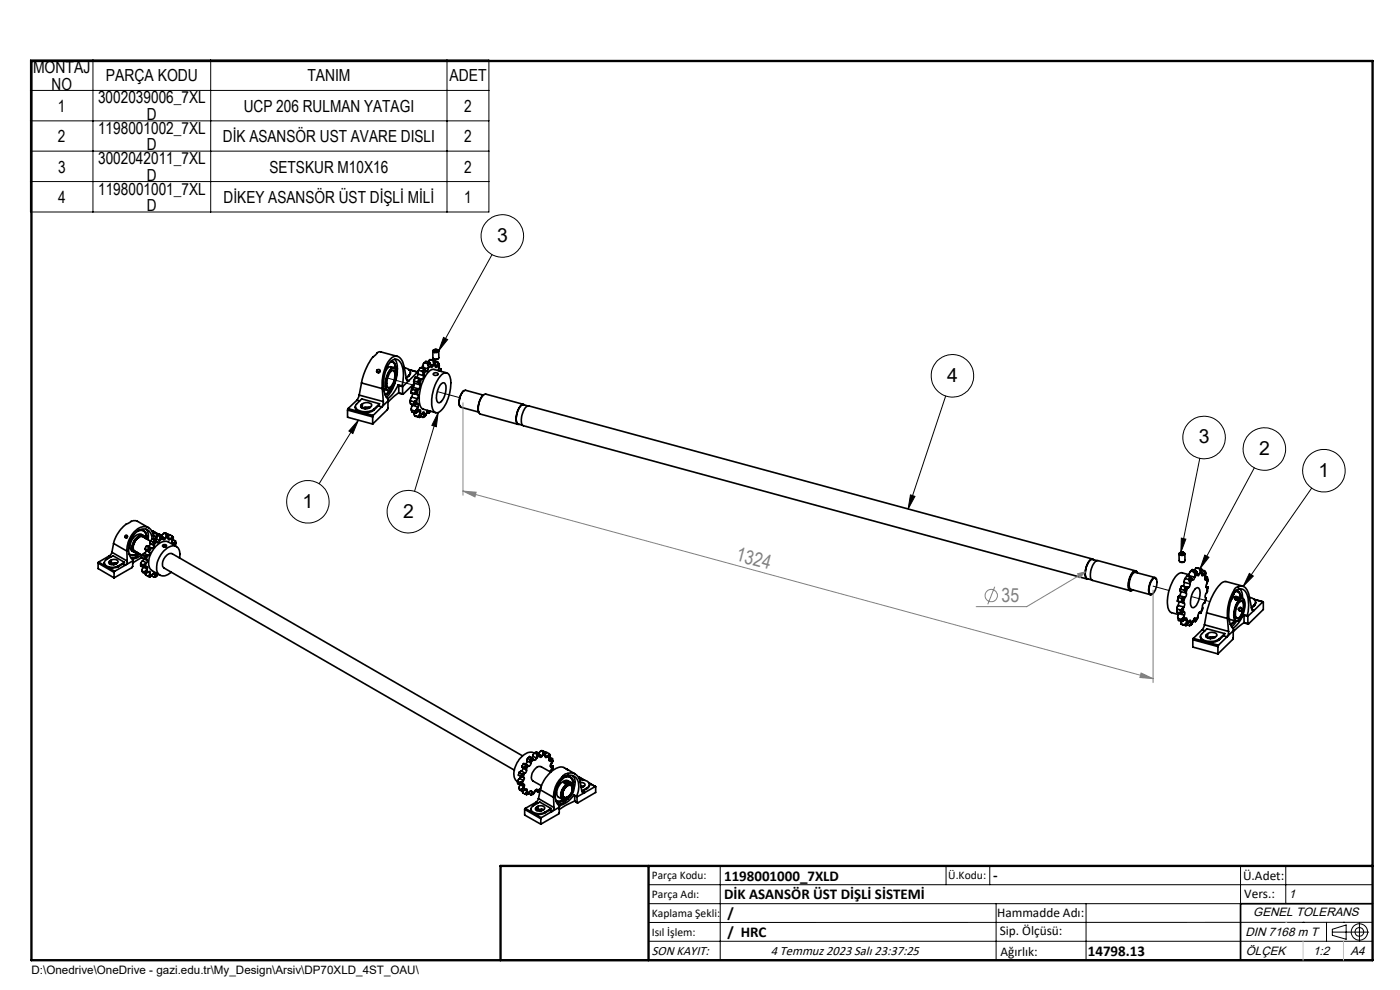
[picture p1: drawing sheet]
<svg xmlns="http://www.w3.org/2000/svg" width="297mm" height="210mm" viewBox="0 0 297 210" stroke-linecap="round" stroke-linejoin="round" font-family="sans-serif">
<g fill="none" stroke="#000" stroke-width=".35">
<path d="M79.9 78.9l.3 .2 .2-.1M80.1 78.4h.3l.2 .2M80.1 78.4l-.2 .5M80.6 78.6l-.2 .4M80.6 78.7l-.3 .3M82.7 78.6a.7 .7 0 0 1 .6-.5 .7 .7 0 0 1 .7 .3 4.4 4.4 0 0 1-1.4 4.4 .77 .77 0 0 1-.8-1v-.2a5.6 5.6 0 0 1 .9-3zM82.9 76.8a1.01 1.01 0 0 1 1 1.3v.2M82.9 76.7a1.13 1.13 0 0 1 1.1 1.4v.4M83 78.8l.5-.2a1.88 1.88 0 0 1 .2 2 1.83 1.83 0 0 1-1.2 1.7 1.88 1.88 0 0 1-.3-2.1l.4-1zM83.4 78.6a2.14 2.14 0 0 1 .1 2.4 1.5 1.5 0 0 1-1.1 1.2M83.4 76.8a1.9 1.9 0 0 1 .6 1.6l-.1-.1M83.6 78l-.7-.2a1.16 1.16 0 0 0-1.1 .9"/>
<path d="M83.7 76.2a5.8 5.8 0 0 1 .1 5l-.1 .4a5.8 5.8 0 0 1-1.7 2.6M83.9 78.3a.62 .62 0 0 0-.6-.4 .62 .62 0 0 0-.6 .6 4.6 4.6 0 0 0-.7 4.2l.3 .2 .4-.2M84.3 75.6l-3.5-1a1.34 1.34 0 0 0-1.3 .8 10.9 10.9 0 0 0-2.8 5.8M85.8 78a1.26 1.26 0 0 1 1.2 1.2l-.2 .3M86.7 78.4l1.9 .5M86.8 78.4l1.8 .5M86.8 79.5l-.6 .6M86.8 79.5v.2M86.8 79.7l-.6 .6M87.1 79l-.3 .7M88.6 78.9l-1.9 1.8M88.7 79.3l-.1 .5-.3 .3"/>
<path d="M88.7 79.3l1.2 .4M88.8 78.6l-.1 .7M88.8 78.6l.8 .2M89.6 78.8l.1 .2M89.6 77.9v.2M89.6 77.9l1.2 .3M89.6 77.7h.1M89.6 77.7v.2M89.7 79l.2 .5M89.9 79.7l-.1 .4-.3 .4M89.9 79.5v.2M89.9 78.2l-.3 .6"/>
<path d="M89.9 78.2l.2 .2M89.9 78.2l-.8-.2-.3 .6M90 76.9l-.4 .8M90 76.9l.8 .3M90.1 78.4l-.4 .6M90.1 78.4l.2 .3M90.3 78.7l-.4 .8M90.8 77.2v.3M90.8 78.2a.38 .38 0 0 1-.4 .6l-.1-.1M90.8 77.5l.1 .5M90.9 78h.1M90.9 78l-.1 .2"/>
<path d="M91.1 76.9l-.3 .3M91.1 76.9l.2 .2M91.1 76.9l-.8-.2-.3 .2M91.2 76.3l-.4 .5M91.2 76.3l1.1 .2M91.2 76.3l.8 .2M91.3 77.1l-.5 .4M91.3 77.1l.1 .5M91.4 77.4l.4 .2M91.4 77.6l-.5 .4M91.4 77.6l.1 .4 .3-.4M91.8 74.5v1.4l.4 .3"/>
<path d="M91.9 74.3a.68 .68 0 0 1 1.1 .3 .74 .74 0 0 1-1.2-.2zM91.9 77.3h.5M91.9 77.3l-.1 .3M92 76.5v.3M92 76.8l-.1 .5M92 76.8h.4M92 76.5h.3M92 79.2a.62 .62 0 0 1 1 .2 .56 .56 0 0 1-.6 .3 .56 .56 0 0 1-.5-.4zM92 76.1l.2 .1M92 74.3a.46 .46 0 0 1 .6-.2 .46 .46 0 0 1 .3 .4 .51 .51 0 0 1-.5 .2 .51 .51 0 0 1-.4-.4zM92.3 74.3v.3M92.3 76.5l.1 .3"/>
<path d="M92.3 76.7l.6 .2M92.4 76.8v.5M92.4 77.7h.3M92.4 77.3v.7l.3-.3M92.6 74.2l.2 .2-.2 .2-.5-.2 .2-.1M92.6 74.2l-.3 .1M92.6 74.2v.4M92.8 77.6l.3 .4M92.8 77.6l-.1 .1M92.9 76.9v.2M92.9 77.1l-.1 .5M92.9 77.1l.3 .4"/>
<path d="M92.9 76.9l.3 .6M93 76.1l-.4 .2-.4-.1M93.1 74.5v1.4a.68 .68 0 0 1-.9 .3M93.1 78.1l.4 .1M93.1 78l-.1 .6M93.2 77.5l-.1 .5M93.3 78.7h.1M93.5 78.2v.2M93.5 78.4l-.2 .3M93.5 78.2l.1 .6M93.5 78.4l.1 .4M93.6 79.5a1.04 1.04 0 0 1 1.2-.4 1.04 1.04 0 0 1 .7 1.1 8.7 8.7 0 0 1-2.2 7.1 .98 .98 0 0 1-1.1 .1 .98 .98 0 0 1-.5-1 8.9 8.9 0 0 1 1.9-6.9z"/>
<path d="M94.8 79.1l-2.7-.7a2.04 2.04 0 0 0-1.9 1.5 8.7 8.7 0 0 0-1 6.3l.4 .5 2.9 .9M73.7 87l5.4 1.4M73.7 87v1.5l5.4 1.4M73.8 86.7l-.1 .3M73.8 86.7l2.7 .7M75.4 86.2a1.16 1.16 0 0 0 1.1 1.2M75.7 84.9l-1.9 1.8M75.7 84.9l.6 .1M76.2 83.8l-.5 1.1M76.2 83.8l5.1 1.4M76.5 87.4l2.7 .7M76.6 85.9v.5"/>
<path d="M76.7 81.2l4.4 1.2M76.7 81.2l-.5 2.6M76.9 85.7a1.47 1.47 0 0 1 1.9 .2 1.32 1.32 0 0 1-2.3 .2l.1-.2M76.9 85.7l-.3 .2M76.9 85.7v.9M77.4 86.4v.3M78.3 86.4l-.8 .3M78.5 86.5a1.68 1.68 0 0 0-1.6 .1M79.1 88.4v1.5M79.2 88.1l-.1 .3M79.4 87a3.3 3.3 0 0 1-2.9 .4M79.4 86.7v.3"/>
<path d="M80.2 86.1l-.8 .9M80.2 86.1l.8 .2M80.5 85.6l-3.8-1-1.1 1.1a.88 .88 0 0 0-.1 1 .88 .88 0 0 0 .9 .5 3.4 3.4 0 0 0 3-.5M80.5 85.6l-.3 .5M80.5 85.6l-1.1 1.1M81 86.3l-1.8 1.8M81.1 82.4l.2 2.8M81.3 85.2l-.1 .8-.2 .3M81.4 82.6l.8 .2M82.3 85l-.1 1.9-3.1 3M82.3 85l-1.3 1.3M82.7 82.7l-.3 .5-.7 .5"/>
<path d="M82.7 82.8l-.4 .5-.6 .4M82.9 82.6l-.5 .6-.7 .6M84.5 81.6l-1.1 1.8-1.2 1.2M84.5 81.6l.8 .3M84.5 81.6l.1 .2M84.5 83.4l1 .2M84.6 83.3l-2.3 2M84.6 81.8v1.5M84.6 81.8l.8 .2M84.6 83.3l.8 .3M85.3 81.9l.1-.5a5.7 5.7 0 0 0-.7-4.9 1.29 1.29 0 0 0-2 .5 7.5 7.5 0 0 0-.6 7.3l.3 .4-.1 .3M85.3 81.9l.1 .1"/>
<path d="M85.4 83.6h.1M85.4 82v1.6M86.3 80.6l.4 .1M86.7 80.7a.33 .33 0 0 1-.4 .1 .33 .33 0 0 1-.1-.4l-.4-2.5a2.48 2.48 0 0 0-1.7-2.3 3.2 3.2 0 0 0-2.5 2.7 9.8 9.8 0 0 0-.5 4.1M86.7 80.7l-1.3 1.3M87 85l.1 .6 .7 .3M87 85l.8 .2M87.2 83.3l.2 .1M87.2 83.3h.1M87.2 83.3l.8 .2M87.3 87l.1 .4 .8 .2M87.3 87l.8 .2"/>
<path d="M87.3 84.2l-.3 .8M87.3 84.2l1.2 .4M87.3 82.6l-.1 .7M87.3 82.4h.1M87.3 82.4v.2M87.3 82.4l-.1 .9M87.3 82.6l.8 .2M87.4 83.4l.1 .3-.2 .5M87.4 83.4l1.2 .3M87.4 86l-.1 1M87.4 86l1.3 .3M87.5 85.8l-.1 .2"/>
<path d="M87.6 82.2l-.2 .2M87.6 82.2l1.2 .3M87.7 81l.1 .3M87.8 80.9h.1M87.8 80.8v.1M87.8 80.8l.8 .2M87.8 81.3v.5l-.2 .4M87.8 85.2v.7M87.8 81.3l1.3 .3M87.9 87.6v.6M87.9 81.3l-2.4 2.3M87.9 88.2l1.1 .3"/>
<path d="M87.9 88.2l.8 .2M88 83.5l.2 .1M88.1 80.1h.2M88.1 80.1h.1M88.1 80.1l-.3 .8M88.1 85.1l-.3 .1M88.1 85.1v.7M88.1 87.2l.1 .4M88.1 80.1l-.3 .7M88.1 85.8l-.3 .1M88.1 80.1l.8 .2M88.1 82.8l-.1 .7"/>
<path d="M88.2 83.6l.3 .1M88.3 87l-.2 .2M88.3 87l.1 .5M88.3 80.1l1.2 .4M88.4 82.7l-.3 .1M88.4 82.7l-.2 .9M88.4 85.7l.1-.1a.4 .4 0 0 1 .2 .7M88.4 84.7v1M88.4 84.7l-.3 .4M88.4 85.7l-.3 .1M88.4 87.5l-.2 .1M88.5 83.7h.1"/>
<path d="M88.5 84.6l-.1 .1M88.6 86.5l.2 .7M88.6 81l.2 .2M88.6 86.5l-.3 .5M88.6 83.7l.1 .4-.2 .5M88.7 86.3l-.1 .2M88.7 82.6l-.2 1.1M88.7 82.6l-.3 .1M88.7 88.4l.3 .1M88.7 87.3l.5 .1M88.8 87.2l.3-.3 .1 .5M88.8 81.2l.2 .3"/>
<path d="M88.8 87.2l-.4 .3M88.8 82.5l-.1 .1M88.9 80.3l-.3 .7M88.9 80.3l.2 .1M88.9 88.1l-.2 .3M88.9 88.1l.3 .2M89 81.5l.1 .1M89.1 81.6v.5l-.3 .4M89.1 80.4l-.3 .8M89.1 80.4h.3M89.1 87.6l.4 .3M89.1 87.6l-.2 .5"/>
<path d="M89.2 87.4l-.1 .2M89.2 88.4l.5 .1M89.2 88.3l-.2 .2M89.4 80.4l-.4 1.1M89.4 80.4l.1 .1M89.5 87.9l-.3 .4M89.7 87.6l.3 .1M89.9 88.3l-.2 .2M90 87.7v-.3h-.2l-.3 .5M90 87.9l-.1 .4M90 87.7v.2M90.3 88.2l-.4 .1"/>
<path d="M90.3 88.2l-.6 .3M90.5 87.6l-.5 .3M90.5 87.6l-.2 .6M90.5 87.6l.4 .1M90.7 87.1l-.2 .5M91 87.5l-.1 .2M91 87.2h.1M91.1 87.2h.1M91.1 87.2l-.1 .3M91.3 87.2l-.3 .3M91.3 87.2l-.4 .5M93.6 81.5a.59 .59 0 0 1 .7-.2 .59 .59 0 0 1 .3 .7v.8a2.99 2.99 0 0 1-1.5 2.6 1.58 1.58 0 0 1-.4-1.9l.3-1.2z"/>
<path d="M98.4 82.9a3.4 3.4 0 0 0-.9 3.2M102.5 83.8l-3.7-1a1.84 1.84 0 0 0-1.3 1.8 1.43 1.43 0 0 0 .3 1.8l3.7 1M102.6 83.7a3.9 3.9 0 0 0-1 3.8M111.1 85.8l-8.1-2.2a2.22 2.22 0 0 0-1.4 1.9l-.1 .4a1.85 1.85 0 0 0 .4 1.9l8 2.2M111.3 85.9a.69 .69 0 0 0-1.1 .5l-.6 1.3a2.5 2.5 0 0 0 .2 2.3h.3M112 86.1l-.9-.2a1.49 1.49 0 0 0-1.3 1.4l-.1 .3a2.25 2.25 0 0 0 .2 2.3l.9 .3M20.8 119.4l3.4 2M20.8 119.4v1.2l3.4 2M20.9 119.2l-.1 .2M20.9 119.2l1.7 1M22.1 119.4l.1 .4 .4 .4M23.2 117.9l-2.3 1.3"/>
<path d="M23.2 117.9l.3 .2M23.3 119v.7M23.6 118.8l.1-.1a.76 .76 0 0 1 .8-.1 .76 .76 0 0 1 .5 .7 1.21 1.21 0 0 1-1.9 0l.2-.3M23.6 118.8l-.3 .2M23.6 118.8v.7M23.6 119.5l-.2 .2M23.7 117.1l-.5 .8M23.7 117.1l3.3 1.9M24.1 115.3l2.8 1.6M24.1 115.3l-.4 1.8M24.4 119.6l-.3 .2M24.4 119.4v.2"/>
<path d="M24.7 119.5l-.3 .1M24.8 119.5l-.7-.1-.5 .1M26.1 119.6l-1.1 .6M26.1 119.6l.5 .3M26.4 119.3l-2.4-1.4-1.4 .8a.85 .85 0 0 0-.4 1 .85 .85 0 0 0 .9 .6 2.92 2.92 0 0 0 1.9-.2M26.4 119.3l-.3 .3M26.4 119.3l-1.4 .8M26.5 113.9l.1 .2h.2M26.6 119.9l-2.3 1.3M26.7 113.6h.3v.2M26.7 113.6l-.2 .3M26.9 116.9l.1 2.1"/>
<path d="M27 119l-.1 .5-.3 .4M27 113.8l-.2 .3M27.4 117.6a1.61 1.61 0 0 0 1.9-.3l-.8 .4-.6 .1M28.2 119v1.1l-.2 .3-3.8 2.2M28.2 119l-1.6 .9M28.3 116.1l.1 .6 .2 .2 1.6 .9M29.2 112.7a1.26 1.26 0 0 1 1.5 .1 1.26 1.26 0 0 1 .3 1.5M29.2 117.3a1.5 1.5 0 0 1-1.8 .2M29.5 112.5a1.34 1.34 0 0 1 1.3 .4 1.34 1.34 0 0 1 .3 1.4M29.5 114l-.2 .1a2.75 2.75 0 0 0-1 2M29.6 117.5a2.79 2.79 0 0 1-1.8 .8M29.8 119.5v.5l.5 .3"/>
<path d="M29.8 119.5l.5 .3M30 117.7l-1 .7-1 .1M30.1 118.3l-1.9 1.1M30.2 117.7l-.2 .6 .5 .3M30.2 117.7l.5 .3M30.3 118.9l-.5 .6M30.3 118.9l.7 .5M30.3 119.8v.5M30.4 113.6a1.5 1.5 0 0 0-2.3 .8 1.69 1.69 0 0 0 .3 2.7M30.5 118.5l-.2 .4M30.5 118.6h.2M30.6 119.8h-.3"/>
<path d="M30.6 119.8v.5M30.6 117.4l-.4 .3M30.6 117.4l.8 .4M30.7 118l-.2 .6M30.7 118.6l.3 .1M30.8 112.8l.2 .5v1M30.8 114.1a.97 .97 0 0 0-.9-.5 .97 .97 0 0 0-.9 .6l-.4 .3a1.89 1.89 0 0 0-.1 2.6h.5a.92 .92 0 0 1-.9-.3 .92 .92 0 0 1-.1-1 2.77 2.77 0 0 1 2.1-2.3l.5 .2 .2 .4M30.8 116.4l.1 .3M30.8 116.4l.5 .3M30.9 118l-.2 .6M30.9 118h-.2M30.9 119.5v.8"/>
<path d="M30.9 116.7v.5l-.3 .2M30.9 119.5l-.3 .3M30.9 116.7l.8 .4M31 112.3a2.3 2.3 0 0 1 .4 2.2M31 118.7a.35 .35 0 0 1 .3 .4 .35 .35 0 0 1-.3 .3M31 119.4l-.1 .1M31.1 115.8l-.3 .6M31.1 115.8h.3M31.1 115.8l.5 .3M31.3 116.7l.1 .1M31.3 117.9l-.3 .8M31.3 117.9l-.4 .1"/>
<path d="M31.4 116.8l.2 .3M31.4 117.8l-.1 .1M31.4 115.8l.8 .5M31.5 111.9l-2.3-1.3a1.94 1.94 0 0 0-2.1 .4 6.6 6.6 0 0 0-3 4.3M31.6 116.1l-.3 .6M31.6 116.1l.2 .1M31.6 117.1h.1M31.7 117.1v.4l-.3 .3M31.8 116.2l-.4 .6M31.8 116.2l.3 .1M31.9 115.3l-.1 .4-.4 .1M31.9 115.3l.8 .4"/>
<path d="M31.9 114.8l-1.5-.9a1.77 1.77 0 0 0-2 1.6l-.1 .6M32 114.7l-.1 .6M32 114.7l.5 .3M32.1 116.3l-.5 .8M32.1 116.3h.1M32.3 114.4a1.91 1.91 0 0 0-1.2-2.1 1.91 1.91 0 0 0-2.2 .7 4.4 4.4 0 0 0-1 5.4l.4 .3-.1 .3M32.3 112.6l1.2 .7M32.3 112.6l-.1 .1M32.3 112.6l1.1 .6M32.5 113.2l1.3 .1M32.5 115l.1 .2M32.6 115.2l.1 .4"/>
<path d="M32.6 113.7l.6 .1M32.7 115.7l-.2 .4-.3 .2M32.7 115.6v.1M32.7 114.5l-.1-.9a2.11 2.11 0 0 0-1.6-1.8 2.11 2.11 0 0 0-2.2 .8 5.7 5.7 0 0 0-1.9 4.3M32.7 114.5h.2M32.9 114.6l-.4 .4M32.9 114.6l.1 .1M32.9 114.6l-.6-.3-.3 .4M33 114.7l-.4 .5M33 114.7l.3 .3M33.1 114.2l-.3 .4M33.1 114.2l.8 .5"/>
<path d="M33.1 114h.1M33.1 114v.2M33.3 115l-.6 .6M33.4 113.6l-.3 .4M33.4 113.6l.4-.3 .5 .3M33.4 113.6l.5 .2M33.9 114.7l-.1 .1a.31 .31 0 0 1-.2 .3 .31 .31 0 0 1-.3-.1M33.9 113.8v.3M33.9 114.5h.1M33.9 114.5v.2M33.9 114.1v.4M34.3 113.6l-.4 .2"/>
<path d="M34.3 113.6l.1 .2M34.4 113.6h.1M34.4 113.8l-.5 .3M34.4 113.8l.1 .4M34.4 113.8l.7 .4M34.5 115.6a.42 .42 0 0 1 .5-.1 .42 .42 0 0 1 .3 .4 .4 .4 0 0 1-.5 .2 .4 .4 0 0 1-.3-.5zM34.5 114.2l-.6 .3M34.5 114.2l.1 .1a.26 .26 0 0 0 .3 .2 .26 .26 0 0 0 .2-.3M34.8 113.1l-.4 .5M34.8 113.1h.4l.5 .3M34.8 115.8h.3M34.8 115.8l-.1 .2"/>
<path d="M34.8 115.8v.2M34.8 113.1l.5 .3M35.1 115.8l.1 .1M35.1 115.8v.2M35.2 114h.5M35.2 114l-.1 .2M35.3 115.8h-.1a.49 .49 0 0 0-.7 .1M35.3 113.4v.2M35.3 113.6l-.1 .4M35.3 113.6h.4M35.3 113.4h.4M35.7 113.4v.2"/>
<path d="M35.7 114.2l.4 .2M35.7 114v.2a.21 .21 0 0 0 .1 .3 .21 .21 0 0 0 .3-.1M35.7 113.6v.4M35.7 113.6l.3-.2 .5 .3M36.2 114.3l.4 .3M36.2 114.3l-.1 .1M36.4 113.9l-.2 .4M36.4 113.9l.4 .3M36.5 115l.3 .2M36.5 113.7l-.1 .2M36.5 113.7l.3 .2v.3M36.6 114.6a.34 .34 0 0 0-.2 .4 .34 .34 0 0 0 .3 .2h.1"/>
<path d="M36.7 114.5l.5 .3M36.8 114.2l-.2 .4M36.9 115.1l.1 .6M36.9 115.1l-.1 .1M37.1 114.9l-.2 .2M37.1 114.9l.2 .5M37.2 114.8l-.1 .1M37.2 114.8l.1 .6M37.3 115.4l-.2 .3M37.4 115.9l-1.7-.9a2.72 2.72 0 0 0-3.1 1.4 4 4 0 0 0-.7 4.3l2 1.3M38.1 118.3a1.72 1.72 0 0 0-1.6-2.5 4.9 4.9 0 0 0-3.1 5.7 1.57 1.57 0 0 0 2.5 .2l.4-.3M231.8 118.6l-119.6-32.5a1.46 1.46 0 0 0-1.3 1.3l-.2 .9a1.78 1.78 0 0 0 .3 2l119.6 32.5"/>
<path d="M232 118.7a.69 .69 0 0 0-1.1 .5l-.5 1.3a2.5 2.5 0 0 0 .1 2.3h.4M232.7 118.9l-.9-.2a1.79 1.79 0 0 0-1.4 1.7 2.25 2.25 0 0 0 .2 2.4l1 .2M250.2 117.3a.67 .67 0 0 1 1.1 .3 .73 .73 0 0 1-1.2-.2zM250.3 117.3a.51 .51 0 0 1 .5-.2 .51 .51 0 0 1 .4 .4 .6 .6 0 0 1-1-.1zM250.3 119.1l.3 .2 .6-.2M250.5 117.3l-.1 .1 .1 .2h.4M250.5 117.3h.4M250.5 117.3l.1 .3M250.9 117.3l.2 .1-.2 .2M250.9 117.3v.3M251.4 117.5v1.4a.73 .73 0 0 1-1.2 0l-.1-1.4M22.6 120.2a2.76 2.76 0 0 0 2.4 0"/>
<path d="M22.6 120.2l1.7 1M24.2 121.4v1.2M24.3 121.2l-.1 .2M25 120.1v.1M30.1 121.1l.2 .3 .5 .3M30.1 121.1l.5 .2M30.3 120.3h.3M30.4 120.3l-.3 .8M30.5 120.3l.7 .4M30.6 121.3l.2 .4M30.8 121.2l-.2 .1M30.8 121.2l.2 .4"/>
<path d="M30.9 120.3l.2-.1a.27 .27 0 0 1 .2 .2 .27 .27 0 0 1-.1 .3M30.9 120.3h-.3M30.9 121.6v.4l.5 .3M31 121.6l-.2 .1M31.1 120.9l.3 .5M31.1 120.9l-.3 .3M31.2 120.7l-.1 .2M31.4 121.4l.1-.1a.21 .21 0 0 1 .3-.1 .21 .21 0 0 1 0 .4M31.4 121.4l-.4 .2M31.4 122.3l.4 .1 .2-.1M31.4 121.3l.4 .3M31.6 122.1l-.2 .2"/>
<path d="M31.6 122.1l.4 .2M31.8 121.7l.5 .2M31.8 121.7l-.2 .4M31.8 121.6v.1M32.1 122.1l.6 .3M32.3 121.9l-.3 .4M32.5 121.6l.3 .2M32.7 122.3v.1M32.8 121.8a.23 .23 0 0 0-.2-.2 .23 .23 0 0 0-.2 .2l-.1 .1M32.8 122l-.1 .3M32.8 121.8v.2M33.2 122.2l-.5 .1"/>
<path d="M33.2 122.2l-.5 .2M33.4 121.8l-.6 .2M33.4 121.8l-.2 .4M33.5 121.7l-.1 .1M240.9 121.1l-8-2.2a1.75 1.75 0 0 0-1.3 1.6l-.2 .6a1.78 1.78 0 0 0 .3 2l8.1 2.2M241.3 121.5a.55 .55 0 0 0-.6-.4 .55 .55 0 0 0-.5 .4l-.7 1.5a2.45 2.45 0 0 0 .2 2.3h.2l.4-.1M241.3 121.5a.55 .55 0 0 0-.6-.3 .55 .55 0 0 0-.5 .4l-.7 1.6a1.92 1.92 0 0 0 .3 2.1l.5-.2M244.5 122.9a.51 .51 0 0 1 .6-.3 .51 .51 0 0 1 .3 .7l-.1 1.3a1.68 1.68 0 0 1-1.2 1.5 2.83 2.83 0 0 1 .4-3.2zM245 122.5l-4.1-1.1a1.48 1.48 0 0 0-1.2 1.5l-.1 .2a1.74 1.74 0 0 0 .3 1.9l4.2 1.1M245.3 122.9a.45 .45 0 0 0-.4-.4 .45 .45 0 0 0-.5 .3l-.5 1.2a1.98 1.98 0 0 0 .2 2.1l.4-.1M249.7 129.2v.6l.7 .3M249.7 129.2l.7 .2"/>
<path d="M249.8 127.5h.1M249.8 127.5l.8 .2M249.8 127.5l.2 .1M249.9 131.2l.1 .4 .8 .2M249.9 131.2l.7 .2M249.9 128.4l-.2 .8M249.9 128.4l1.2 .4M249.9 126.7l-.1 .8M249.9 126.6v.1M249.9 126.6l-.1 .9M249.9 130.4v.8M249.9 126.7l.8 .3"/>
<path d="M249.9 126.6h.1M250 127.6l.1 .3-.2 .5M250 127.6l1.2 .3M250 130.2l1.2 .3M250 130.2l-.1 .2M250.1 130l-.1 .2M250.2 126.4l-.2 .2M250.2 126.4l1.2 .3M250.4 125.2v.3M250.4 125.1h.1M250.4 125v.1M250.4 125l.8 .2"/>
<path d="M250.4 125.5v.6l-.2 .3M250.4 129.4v.7M250.4 125.5l1.3 .3M250.5 131.8v.6M250.5 132.4l1.1 .3M250.5 132.4l.8 .2M250.6 127.7l.2 .1M250.6 131.4l.2 .4M250.7 124.3l-.3 .7M250.7 124.3h.1M250.7 124.3h.2M250.7 124.3l-.3 .8"/>
<path d="M250.7 129.2l-.3 .2M250.7 130l-.3 .1M250.7 129.2v.8M250.7 124.3l.8 .2M250.7 127l-.1 .7M250.8 127.8l.3 .1M250.9 131.2l-.3 .2M250.9 131.2l.1 .5M250.9 124.3l1.2 .3M251 126.9l-.2 .9M251 126.9l-.3 .1M251 129.9l.1-.1a.37 .37 0 0 1 .3 .3 .37 .37 0 0 1-.2 .4"/>
<path d="M251 128.9v1M251 128.9l-.3 .3M251 129.9l-.3 .1M251 131.7l-.2 .1M251.1 127.9h.1M251.1 128.8l-.1 .1M251.2 130.7l.2 .7M251.2 130.7l-.3 .5M251.2 127.9l.1 .4-.2 .5M251.2 125.2l.2 .2M251.2 123.5l-.1 .6-.2 .2M251.2 130.5v.2"/>
<path d="M251.2 123.5l1.3 .4M251.3 126.8l-.2 1.1M251.3 126.8l-.3 .1M251.3 132.6l.3 .1M251.3 131.5l.5 .1M251.4 131.4l.3-.3 .1 .5M251.4 125.4l.2 .3M251.4 122.7l-.2 .8M251.4 131.4l-.4 .3M251.4 122.7l.8 .2M251.4 126.7l-.1 .1M251.5 124.5l-.3 .7"/>
<path d="M251.5 124.5l.2 .1M251.5 132.3l-.2 .3M251.5 132.3l.3 .2M251.6 125.7l.1 .1M251.7 125.8l-.1 .6-.2 .3M251.7 124.6l-.3 .8M251.7 124.6h.3M251.7 131.8l.4 .2M251.7 131.8l-.2 .5M251.8 131.6l-.1 .2M251.8 132.6l.6 .1M251.8 132.5l-.2 .2"/>
<path d="M252 124.6l-.4 1.1M252 124.6h.1M252.1 132l-.3 .5M252.2 122.9l.1 .3M252.2 121.9l-1.4-.4a2.12 2.12 0 0 0-1.9 1.5 8.6 8.6 0 0 0-1 6.4l.6 .6 1.4 .3M252.2 122.1v.2M252.2 122.1l1.2 .3M252.3 131.8h.3M252.3 123.2l.1 .5M252.4 123.7l.1 .2M252.5 123.9l-.2 .6-.2 .1M252.5 132.5l-.1 .2"/>
<path d="M252.5 122.4l-.3 .5M252.5 122.4l.2 .1M252.5 122.4l-.8-.2-.3 .5M252.6 121.1l-.4 1M252.6 132l-.1 .5M252.6 121.1l.8 .2M252.6 131.8l-.1-.3-.4 .5M252.6 131.8v.2M252.7 122.5l-.4 .7M252.7 122.5l.2 .3M252.9 132.3l-.4 .2M252.9 132.3l-.5 .4"/>
<path d="M252.9 122.8l-.5 .9M253 135.7l5.4 1.5M253 135.7v1.6l5.4 1.4M253.1 131.8l-.5 .2M253.1 131.8l-.2 .5M253.2 135.4l-.2 .3M253.2 135.4l2.6 .7M253.2 131.7l.4 .2M253.4 121.3v.4M253.4 131.2h.2M253.4 122.4a.38 .38 0 0 1-.4 .6l-.1-.2M253.4 121.7l.1 .5"/>
<path d="M253.5 122.2h.1M253.5 122.2l-.1 .2M253.5 124.9a.58 .58 0 0 1 .8-.2 .58 .58 0 0 1 .3 .8l-.2 1.7a1.92 1.92 0 0 1-1.4 1.7 1.5 1.5 0 0 1-.4-1.9l.4-1.2zM253.6 131.2a.28 .28 0 0 0-.4 0 .28 .28 0 0 0 0 .4l-.1 .2M253.6 131.7v.2M253.6 131.2v.2M253.6 131.4v.3M253.7 121.1l-.3 .2M253.7 121.1l.2 .2M253.7 121.1l-.8-.3-.3 .3M253.8 120.5l-.4 .5M253.8 120.5l1.1 .2"/>
<path d="M253.8 120.5l.8 .2M253.9 121.3l-.5 .4M253.9 121.3l.1 .4M254 121.6l.5 .2M254 121.7l.1 .4 .4-.3M254 121.7l-.5 .5M254 131.2l-.4 .5M254 131.2l-.4 .7M254.2 130.7l-.6 .7M254.2 130.7l-.2 .5M254.4 130l.3 .1M254.5 121.5h.5"/>
<path d="M254.5 121.5v.3M254.5 129.8h.1M254.6 120.7v.3M254.6 120.7h.3M254.6 129.8l-.3 .3-.1 .6M254.6 121l-.1 .5M254.6 121h.4M254.6 129.8l.1 .1M254.7 135a1.24 1.24 0 0 0 1.1 1.1M254.7 129.9v.2M254.7 130.1h.1M254.8 130l-.1 .1"/>
<path d="M254.8 129.9v.1M254.9 120.7l.1 .3M254.9 120.9l.6 .2M255 121v.5M255 121.8l.3 .1M255 121.5v.6l.1 .1 .2-.3M255 133.6l-1.8 1.8M255 133.6l.6 .2M255.1 129l-.4 .9M255.1 129l-.4 1.1M255.4 121.8l.3 .4M255.4 121.8l-.1 .1"/>
<path d="M255.5 132.5l-.5 1.1M255.5 127.9a.84 .84 0 0 0-.4 1.1M255.5 121.1v.2M255.5 121.3l-.1 .5M255.5 121.3l.3 .4M255.5 121.1l.3 .3v.3M255.5 132.5l5.1 1.4M255.6 122.9l.2 .1M255.7 122.3l.4 .1M255.7 122.2a.51 .51 0 0 0 .1 .8M255.8 121.7l-.1 .5M255.8 126.8v.6l-.3 .5"/>
<path d="M255.8 126.8l-.3 1.1M255.8 136.1l2.7 .8M255.9 124.4l.3 .1v.2M255.9 124.6l.1 .1M255.9 122.9l.2 .8M255.9 122.9l-.1 .1M255.9 134.6v.6M256 130l4.4 1.2M256 130l-.5 2.5M256 125.7l-.3 .7 .1 .4M256 124.7h.1M256.1 123.7l-.2 .4 .1 .6"/>
<path d="M256.1 124.7l-.1 1M256.1 122.4v.2M256.1 122.6l-.2 .3M256.1 122.6l.1 .6M256.1 122.4l.1 .8M256.1 124.7l.1-.1-.2 1.1M256.2 134.4a1.36 1.36 0 0 1 2 .3 1.48 1.48 0 0 1-2.4 .3l.1-.4M256.2 134.4l-.3 .2M256.2 134.4v.9M256.2 123.2l-.1 .5M256.8 135.1v.4M257.6 135.2l-.8 .3"/>
<path d="M257.8 135.2h-.1a1.7 1.7 0 0 0-1.5 .2M258.4 137.2v1.5M258.5 136.9l-.1 .3M258.7 135.7a3.4 3.4 0 0 1-2.9 .4M258.7 135.5v.2M259.5 134.9l-.8 .8M259.5 134.9l.8 .2M259.8 134.4l-3.8-1-1.1 1.1a.89 .89 0 0 0-.1 1 .89 .89 0 0 0 .9 .4 3.4 3.4 0 0 0 3-.4M259.8 134.4l-.3 .5M259.8 134.4l-1.1 1.1M260.3 135.1l-1.8 1.8M260.4 131.2l.2 2.7"/>
<path d="M260.6 133.9l-.1 .8-.2 .4M260.7 131.3l1.6 .5M261.1 132.5l.8-.8zM261.6 133.8l-.1 1.8-3.1 3.1M261.6 133.8l-1.3 1.3M261.7 125.4a9.8 9.8 0 0 0-1.3 5.8M261.7 125.4v.7M261.7 126.1a7.9 7.9 0 0 0-.4 7l.4 .3-.1 .4M261.8 125.6a.86 .86 0 0 1 1-.1 .86 .86 0 0 1 .4 .9l.1 .4M261.9 131.6l-.9 .8M262 126.9l.3-.1 .5 .2a.43 .43 0 0 1-.4 .2 .43 .43 0 0 1-.4-.3zM262.1 126.9v.3"/>
<path d="M262.1 127a.25 .25 0 0 1 .3-.2 .25 .25 0 0 1 .2 .3l-.4 .1zM262.3 131.8l-1 1.2M262.4 126.9l-.2 .2M262.4 126.9l.1 .1M262.4 127.1h-.2M262.4 126.9v.2M262.5 127l.1 .1h-.4M262.5 127l-.1 .1M262.6 126.9l.1 .3M262.6 124.5a1.44 1.44 0 0 1 2.1 1l.8 3.6a.32 .32 0 0 0 .2 .4 .32 .32 0 0 0 .4 0M262.6 124.5l-.6 .3-.3 .6M262.6 124.5l.2 .5"/>
<path d="M262.7 125.5l.4 .5 .1 .8a1.06 1.06 0 0 0-1-1.3l-.4 .2M262.8 125l-.8 .3-.3 .8M262.8 125a1.45 1.45 0 0 1 1.8 1.4 8.1 8.1 0 0 1 0 4.2M262.9 127.3a.63 .63 0 0 1 .7-.3 .63 .63 0 0 1 .5 .7 4.3 4.3 0 0 1-1.5 4 .69 .69 0 0 1-.7-1v-.5a4.7 4.7 0 0 1 1-2.9zM263 127.7l.1-.1a.5 .5 0 0 1 .6 0 .5 .5 0 0 1 .2 .6 3.5 3.5 0 0 1-1.3 3h-.1a1.8 1.8 0 0 1-.3-2l.3-.8zM263.1 124.9a2.88 2.88 0 0 1 .5 2M263.2 128.9a.39 .39 0 0 0-.4 .3 .39 .39 0 0 0 .3 .4M263.4 127.5a2.36 2.36 0 0 1 0 2.7 1.02 1.02 0 0 1-1 .9l-.3-.2M263.6 126.9l-1.4-.4a1.42 1.42 0 0 0-1.1 .9M263.6 124.3l-3.5-.9a2.49 2.49 0 0 0-2 1.5l-1.1 2-1 3.1M263.8 130.4l-1.1 1.7-1.2 1.2M263.8 130.4l.8 .2"/>
<path d="M263.8 130.4l.1 .1M263.8 132.1l1 .3M263.9 132.1l-2.3 1.9M263.9 130.5v1.6M263.9 130.5l.8 .2M263.9 132.1l.8 .2M264 127.3a.62 .62 0 0 0-.6-.4 .62 .62 0 0 0-.6 .4 4.5 4.5 0 0 0-.7 4.4l.3 .1 .4-.2M264.6 130.6l.1 .1M264.7 132.3l.1 .1M264.7 130.7v1.6M265.1 126.7a1.02 1.02 0 0 1 1 .4 1.02 1.02 0 0 1 0 1.1M265.6 129.3l.5 .2"/>
<path d="M266 127.1l1.9 .5M266.1 129.5l-1.4 1.2M266.1 127.2l1.8 .5M266.1 128.2l-.6 .7M266.1 128.2v.2M266.1 128.4l-.6 .6M266.4 127.7l-.3 .7M267.9 127.7l.1 1.6-3.2 3.1M267.9 127.7l-1.8 1.8M113.3 159.8a2.19 2.19 0 0 0-2.7 .8 4.4 4.4 0 0 0-1.2 4.8l.4 .4M113.3 159.7l-.3 .7M113.3 159.7l.5-.2 .5 .3"/>
<path d="M113.3 159.7l.6 .3M113.9 160v.2M114.3 159.8l-.4 .2M114.3 159.8l.1 .2M114.4 160l-.5 .2M114.4 160l.1 .3M114.8 159.2l-.5 .6M114.8 159.2l.9 .4M114.8 159.2l.5 .3M115.3 159.8l-.2 .4M115.3 159.8h.4M115.3 159.5v.3"/>
<path d="M115.3 159.5l.4 .1M115.7 159.6v.2M115.7 159.8v.4M115.7 159.7l.3-.1 .5 .3M116.5 159.9l-.1 .1M116.5 159.9l.2 .2v.2M109.8 165.7v.5l.5 .3M109.8 165.7l.5 .3M110.1 167.2l.1 .4 .5 .2M110.1 167.2l.5 .3M110.1 163.9l-.1 .5 .5 .3M110.1 163.9l.5 .2"/>
<path d="M110.2 165.1l-.4 .6M110.2 165.1l.8 .5M110.3 166.5h.2M110.3 166v.5M110.3 166.5l-.2 .7M110.5 164.7l-.3 .4M110.5 164.7l.2 .1M110.5 166.5l.7 .4M110.5 165.9l-.2 .1M110.5 165.9v.6M110.6 167.5l.1 .3M110.6 163.5l-.5 .4"/>
<path d="M110.6 163.5l.8 .5M110.6 164.1l-.1 .6M110.6 164.1h.3M110.7 164.8l.3 .1M110.7 162.6l.2 .3M110.7 167.4l-.1 .1M110.7 167.4l.3 .4M110.7 162.6l.5 .2M110.8 160.3l-74.3-42.8a1.87 1.87 0 0 0-2 1.8 .98 .98 0 0 0 .3 1.2l74.3 42.9M110.9 165.7v.7M110.9 164.1l-.2 .7M110.9 162.9l-.1 .4-.2 .2"/>
<path d="M110.9 165.7l-.4 .2M110.9 167.8v.4l.5 .2M110.9 162.9l.8 .4M110.9 166.4h.2a.28 .28 0 0 1 .2 .2 .28 .28 0 0 1-.1 .3M110.9 166.4l-.4 .1M111 167.8h-.3M111 164.9a.36 .36 0 0 1 .3 .3 .36 .36 0 0 1-.3 .4M111 165.6l-.1 .1M111.1 167l.2 .6M111.1 162l-.4 .6M111.1 162h.3M111.1 167l-.4 .4"/>
<path d="M111.1 162l.4 .3M111.2 166.9l-.1 .1M111.2 164.1l-.2 .8M111.2 162.8l.2 .2M111.2 164.1h-.3M111.3 171.7l3.4 2M111.3 171.7v1.2l3.4 1.9M111.3 167.6l.2-.1a.21 .21 0 0 1 .3-.1 .21 .21 0 0 1 0 .3M111.3 167.6l-.3 .2M111.4 163l.2 .2M111.4 168.4l.3 .2 .2-.2M111.4 164l-.2 .1"/>
<path d="M111.4 162l.8 .5M111.4 167.5l.4 .2M111.4 171.5l-.1 .2M111.4 171.5l3.4 2M111.5 168.3l-.1 .1M111.5 168.3l.4 .1M111.5 162.3l-.3 .5M111.5 162.3l.3 .1M111.6 163.2l.1 .1M111.7 163.3l-.1 .5-.2 .2M111.7 167.9l.6 .2M111.7 167.9l-.2 .4"/>
<path d="M111.8 162.4l-.4 .6M111.8 162.4h.3M111.8 167.7l-.1 .2M111.9 161.4l-.2 .4-.3 .2M111.9 161.4l.7 .5M111.9 160.9v.5M111.9 160.9l.5 .2M112.1 162.4l-.5 .8M112.1 162.4l.1 .1M112.1 168.3l.5 .3M112.3 168.1l-.4 .3M112.4 161.1l.1 .3"/>
<path d="M112.5 161.4l.1 .3M112.5 167.8l.3 .2M112.6 161.7v.2M112.6 171.6a1.51 1.51 0 0 0 2 1.1l.9-.2M112.6 161.9l-.1 .4-.3 .2M112.7 168.5l-.1 .1M112.8 168a.23 .23 0 0 0-.2-.3 .23 .23 0 0 0-.2 .2l-.1 .2M112.8 168.1l-.1 .4M112.8 168v.1M112.9 160.8l-.5 .3M112.9 160.8l.1 .1M112.9 160.8l-.6-.3-.4 .4"/>
<path d="M113 160.9l-.5 .5M113 160.9l.2 .2M113 160.4l-.2 .4M113 160.4l.8 .4M113.2 168.3l-.5 .2M113.2 168.3l-.6 .3M113.2 161.1l-.6 .6M113.4 168l-.6 .1M113.4 168l-.2 .3M113.6 167.7l.5 .3M113.7 170.2l-2.3 1.3M113.7 170.2l.4 .2"/>
<path d="M113.8 171.2a.44 .44 0 0 0-.2 .6 .44 .44 0 0 0 .6 .2h.5l.6-.2M113.8 160.8a.36 .36 0 0 1-.1 .4 .36 .36 0 0 1-.5-.1M113.8 171.2v.7M113.8 167.5l.2 .1M113.9 160.2v.5M113.9 160.7l-.1 .1M114 167.6a.39 .39 0 0 0-.4 0 .39 .39 0 0 0-.2 .4M114 167.6l.1 .1M114.1 167.7h.1M114.1 167.7v.2M114.1 167.9v.1M114.1 171.1a.92 .92 0 0 1 1.4 .4l-.2 .3"/>
<path d="M114.1 171.1l-.3 .1M114.1 171.1v.7M114.1 171.8l-.2 .1M114.2 169.4l-.5 .8M114.2 169.4l3.3 1.9M114.4 160l.6 .4M114.5 160.3v.2a.26 .26 0 0 0 .4 .1 .26 .26 0 0 0 .1-.2M114.5 160.3l-.6 .4M114.6 167.5l-.5 .4M114.6 167.5l-.5 .5M114.6 167.5l2.8 1.6M114.6 167.5l-.4 1.9"/>
<path d="M114.7 167.2l-.6 .5M114.7 173.7v1.1M114.8 173.5l-.1 .2M114.8 166.7l-.1 .4M114.9 171.9l-.2 .1M114.9 171.7v.2M115.1 160.2h.6M115.1 160.2l-.1 .2M115.3 171.8l-.4 .1M115.3 171.8l-.7-.1-.5 .1M115.5 172.3v.2M115.7 160.3l.4 .2"/>
<path d="M115.7 160.2v.5l.4-.2M116.2 160.4l.4 .4M116.2 160.4l-.1 .1M116.4 160l-.2 .4M116.4 160l.3 .3M116.5 161.2l.2 .2M116.6 171.9l-1.1 .6M116.6 171.9l.5 .2M116.6 160.8l-.1 .2a.23 .23 0 0 0-.1 .3 .23 .23 0 0 0 .3 .1M116.6 160.6l.6 .3M116.7 160.3l-.1 .5M116.8 162.6l.1 .1"/>
<path d="M116.8 162.2l.5 .3M116.8 163.8l-2-1.1a1.61 1.61 0 0 0-1.8 1.1 1.43 1.43 0 0 0 .1 1.9l1.8 1M116.9 161.3l.1 .6M116.9 161.3l-.2 .1M116.9 171.5l-2.4-1.4-1.4 .8a.79 .79 0 0 0-.4 .9 .79 .79 0 0 0 .8 .6 2.51 2.51 0 0 0 2-.1M116.9 171.5l-.3 .4M116.9 163.4l-.3 .3M116.9 171.5l-1.4 .8M116.9 162.7h.2M117 161.9a.42 .42 0 0 0-.3 .4 .42 .42 0 0 0 .2 .4M117.1 162.7l-.2 .7M117.1 172.1l-2.3 1.4"/>
<path d="M117.1 161.1l-.2 .2M117.1 161.1l.1 .5M117.2 163.2l-.3 .2M117.2 160.9l-.1 .2M117.2 160.9v.7M117.2 161.6l-.2 .3M117.3 162.6l-.2 .1M117.3 162.6l-.1 .6M117.3 162.5v.1M117.3 162.5l-.1 .7M117.4 169.1l.1 2.2M117.5 171.3l-.1 .5-.3 .3"/>
<path d="M117.9 169.9a1.49 1.49 0 0 0 1.8-.2l-.8 .3-.5 .1M118.4 170v.1M118.6 171.2l-.1 1.4-3.8 2.2M118.6 171.2l-1.5 .9M119.3 165.3a4.4 4.4 0 0 0-.9 5.4l.3 .3-.1 .2M119.3 164.7a5.8 5.8 0 0 0-1.9 4.4M119.3 164.7v.6M119.4 165.1a1.26 1.26 0 0 1 1.5-.2 1.26 1.26 0 0 1 .6 1.4M119.4 165a1.31 1.31 0 0 1 1.6-.2 1.31 1.31 0 0 1 .6 1.5M119.4 169l.2 .1M119.6 169.7a1.42 1.42 0 0 1-1.7 0M119.7 165.9h.1a.32 .32 0 0 1 .3-.1 .32 .32 0 0 1 .2 .3 .32 .32 0 0 1-.4 .1 .32 .32 0 0 1-.2-.3z"/>
<path d="M119.8 165.9v.3M119.8 165.9h.4l.1 .2h-.5zM119.9 165.9h.2M119.9 165.9l.1 .2h.2M119.9 165.9v.2l.2-.1M119.9 166.6a1.03 1.03 0 0 1 1.8-.1 2.51 2.51 0 0 1-2.1 3.1 1.45 1.45 0 0 1-.3-2.1zM120 166.9a.83 .83 0 0 1 1.2-.3 .83 .83 0 0 1 .2 1.2 1.64 1.64 0 0 1-1.8 1.5 1.75 1.75 0 0 1 .4-2.4zM120.1 166.9a.75 .75 0 0 1 1-.3 .75 .75 0 0 1 .3 1.1l-.1 .2a1.52 1.52 0 0 1-1.6 1.2 1.59 1.59 0 0 1 .4-2.2zM120.1 165.9l.1 .2M120.1 166l.1 .1M120.1 165.9v.1M120.2 163.1l1.8 1.1"/>
<path d="M120.2 163.1l.1 .1M120.2 163.1a2.33 2.33 0 0 0-3.1 .5l-.8 .7a7.4 7.4 0 0 0-1.7 3.2M120.2 165.9l.1 .1-.1 .2M120.3 163.2l.1 .1M120.4 169.1l-.3 .1-.5-.1M120.4 169.5h.1M120.4 169.1h.1M120.5 164.1a2 2 0 0 1 2.6 1.8l.3 1.9a.38 .38 0 0 0 .6 .3M120.5 164.1l-.7 .1-.5 .5M120.5 169.4l-.1 .1a2.7 2.7 0 0 1-2.1 1.1M120.5 164.1l.1 .4M120.6 164.5l-.8 .2-.5 .6"/>
<path d="M120.6 164.5a1.83 1.83 0 0 1 2.2 2l-.1 1.4-.4 1M120.7 166.5a.76 .76 0 0 1 .7 .4 .76 .76 0 0 1 0 .8M120.7 166.5a1.96 1.96 0 0 0-1.2 2.6h.1M120.7 168.8a.91 .91 0 0 1-1.1 .3M121.3 165.1l.2 .5 .1 .7M121.4 166.1l-.9-.5a2.07 2.07 0 0 0-2.2 1.6 1.55 1.55 0 0 0 .2 1.9l.9 .5M121.4 167.2v.1M121.5 164.5a2.43 2.43 0 0 1 .3 2.7M121.8 168.6a4.3 4.3 0 0 1-3.3 2.2M121.8 168.6l.5 .3M121.8 168.6l.1 .2M121.8 167.1a.95 .95 0 0 0-.6-1.1 .95 .95 0 0 0-1.1 .5 2.49 2.49 0 0 0-.9 3l.5 .2 .7-.2"/>
<path d="M121.9 169.9l-3.3 1.8M121.9 168.8v1.1M121.9 168.8l.5 .2M121.9 169.9l.5 .3M121.9 169.9l.7 .4M122.3 168.9l.1 .1M122.4 170.2l.2 .1M122.4 169v1.2M122.8 164.9l1.3 .6M122.8 164.9v.1M122.8 164.9l1.1 .6M123 165.4a1.6 1.6 0 0 1 2.1 1.1l-.5 .6"/>
<path d="M123.1 166a.66 .66 0 0 1 1 .6l-.2 .2M123.2 166.7l.6 .1M123.5 167.8v.1M123.5 167.8l.5 .3M123.9 166.8l-.6 .3M124 168.1l-1.6 .9M124.6 167.2l-1.1 .6M124.6 167.1l-1.2 .7M124.6 167.1v.1M124.9 166l1.4 .9M125 166.1l1.3 .8M125.1 166.4l-.1 .5-.4 .3"/>
<path d="M126.3 166.9l.1 1.2-3.8 2.2M126.3 166.9l-2.3 1.2M291.2 191.7h-28v12M106.2 203.7h185"/>
<circle cx="263.1" cy="129.2" r=".37"/>
<circle cx="263.1" cy="129.2" r=".3"/>
</g>
<path d="M87.9 81.7l-5.7-1.5M97.5 84.4l-4.7-1.3M248 125.3l-3.4-1M256.7 127.6l-4-1.1M262.9 129.3l-.7-.2M263 127.7a.47 .47 0 0 1 .6-.1 .47 .47 0 0 1 .2 .5l-.1 1.3a1.84 1.84 0 0 1-1.3 1.7l-.2-.2" fill="none" stroke="#000" stroke-width=".21" stroke-dasharray="6.3 1.3 1.3 1.3 1.3 1.3"/>
<g fill="none" stroke="#808080" stroke-width=".21">
<path d="M98.2 85.4v19.6M98.2 104.2l2.8 .2-.2 1zM98.2 104.2l146.4 39.8M211 124.5l-1.5 3.7M228.6 121.7l1.6-.4-1.1 1.2zM230.2 121.3l-12.4 7.4h-10.7M244.6 125.2v19.6M242.1 142.8l2.5 1.2-2.8-.3z"/>
<circle cx="210.3" cy="126.3" r="1.31"/>
</g>
<g fill="none" stroke="#000" stroke-width=".21">
<path d="M6.5 12.7h97.2v32.3h-97.2zM6.5 19.2h97.2M19.7 12.7v32.3M44.7 12.7v32.3M94.8 12.7v32.3M6.5 25.6h97.2M6.5 32.1h97.2M6.5 38.5h97.2M104.4 54l-11.3 20.4M94.1 71.6l.9 .4-1.9 2.4zM76 89.1l-1.1 2.9-.9-.6zM76 89.1l-8.3 13.5"/>
<path d="M93 87.5l-.4 3-1-.3zM93 87.5l-5.1 16.7M200.6 84l-7.9 24M254.5 97.2l-4 20M266.1 99.2l-11.5 21.4M193.1 105l1 .3-1.4 2.7zM250.6 114.2l1 .2-1.1 2.8zM255.6 117.7l.9 .5-1.9 2.4zM278.3 103.5l-14.6 20.9M265 121.6l.9 .6-2.2 2.2zM137.6 187.7h153.6M137.6 191.7h153.6"/>
<path d="M137.6 199.7h153.6M152.8 183.7v20M200.7 183.7v4M210 183.7v4M211.3 191.7v12M230.4 191.7v12M263.2 183.7v20M272.8 183.7v8M276.4 195.6h.1M281.4 195.6v4.1M282.6 197.7h7.8M282.6 197.1l3-.9v3l-3-.8z"/>
<path d="M285 195.6h.1M288.4 195.8v3.8M291.2 195.6l-153.6 .1"/>
<circle cx="106.6" cy="50.1" r="4.5"/>
<circle cx="202" cy="79.7" r="4.5"/>
<circle cx="255.4" cy="92.8" r="4.5"/>
<circle cx="268.2" cy="95.2" r="4.5"/>
<circle cx="280.9" cy="99.8" r="4.5"/>
<circle cx="65.3" cy="106.4" r="4.5"/>
<circle cx="86.6" cy="108.5" r="4.5"/>
<circle cx="288.4" cy="197.7" r="1.74"/>
<circle cx="288.4" cy="197.7" r=".93"/>
</g>
<path d="M6.7 12.9h284.5v190.8h-284.5zM137.6 183.7v20M291.2 183.7h-185v20" fill="none" stroke="#000" stroke-width=".5"/>
<path d="M272.8 195.6h.1M276.4 199.7v4M285 199.7v4" fill="none" stroke="#c0c0c0" stroke-width=".21"/>
<path d="M193.1 105l1 .3-1.4 2.7zM265 121.6l.9 .6-2.2 2.2zM76 89.1l-1.1 2.9-.9-.6zM93 87.5l-.4 3-1-.3zM94.1 71.6l.9 .4-1.9 2.4zM255.6 117.7l.9 .5-1.9 2.4zM250.6 114.2l1 .2-1.1 2.8z" fill="#000"/>
<g fill="#808080">
<path d="M228.6 121.7l1.6-.4-1.1 1.2z"/>
<path d="M98.2 104.2l2.8 .2-.2 1zM242.1 142.8l2.5 1.2-2.8-.3z"/>
</g>
<g font-size="4.1">
<text x="105.4" y="51.3">3</text>
<text x="200.9" y="81">4</text>
<text x="254.3" y="94.1">3</text>
<text x="267.1" y="96.5">2</text>
<text x="279.7" y="101.1">1</text>
<text x="64.2" y="107.7">1</text>
<text x="85.5" y="109.8">2</text>
</g>
<g font-size="4.1" fill="#808080">
<text x="155.9" y="118.9" transform="rotate(15 155.9 118.9)">1324</text>
<text x="212.5" y="127.7">35</text>
</g>
<g font-size="3.5">
<text x="7" y="15.5">MONTAJ</text>
<text x="22.4" y="17.2">PARÇA KODU</text>
<text x="65.2" y="17.2">TANIM</text>
<text x="95.4" y="17.2">ADET</text>
<text x="10.9" y="19">NO</text>
<text x="12.3" y="23.7">1</text>
<text x="20.8" y="21.9">3002039006_7XL</text>
<text x="51.7" y="23.7">UCP 206 RULMAN YATAGI</text>
<text x="98.5" y="23.7">2</text>
<text x="20.8" y="28.4">1198001002_7XL</text>
<text x="31.2" y="25.5">D</text>
<text x="12.3" y="30.1">2</text>
<text x="20.8" y="34.8">3002042011_7XL</text>
<text x="31.2" y="31.9">D</text>
<text x="47.3" y="30.1">DİK ASANSÖR UST AVARE DISLI</text>
<text x="98.5" y="30.1">2</text>
<text x="12.3" y="36.6">3</text>
<text x="20.8" y="41.3">1198001001_7XL</text>
<text x="31.2" y="38.4">D</text>
<text x="57.2" y="36.6">SETSKUR M10X16</text>
<text x="98.5" y="36.6">2</text>
<text x="12.3" y="43">4</text>
<text x="31.2" y="44.8">D</text>
<text x="47.4" y="43">DİKEY ASANSÖR ÜST DİŞLİ MİLİ</text>
<text x="98.5" y="43">1</text>
</g>
<g font-size="3.2">
<text x="153.6" y="186.8">1198001000_7XLD</text>
<text x="153.6" y="190.8">DİK ASANSÖR ÜST DİŞLİ SİSTEMİ</text>
<text x="210.7" y="186.6">-</text>
<text x="154.3" y="194.8">/</text>
<text x="154.3" y="198.8">/ HRC</text>
<text x="230.8" y="202.8">14798.13</text>
</g>
<g font-size="2.8">
<text x="263.7" y="186.7">Ü.Adet:</text>
<text x="263.9" y="190.5">Vers.:</text>
<text x="211.5" y="194.5">Hammadde Adı:</text>
<text x="138.3" y="202.6">SON KAYIT:</text>
<text x="163.5" y="202.6">4 Temmuz 2023 Salı 23:37:25</text>
<text x="212.1" y="198.4">Sip. Ölçüsü:</text>
<text x="212.2" y="202.7">Ağırlık:</text>
</g>
<g font-size="2.6">
<text x="273.4" y="190.4">1</text>
<text x="265.9" y="194.4">GENEL TOLERANS</text>
<text x="264.2" y="198.5">DIN 7168 m T</text>
<text x="264.3" y="202.6">ÖLÇEK</text>
<text x="278.5" y="202.6">1:2</text>
<text x="286.5" y="202.6">A4</text>
</g>
<g font-size="2.5">
<text x="138.3" y="186.4">Parça Kodu:</text>
<text x="138.3" y="190.5">Parça Adı:</text>
<text x="201.2" y="186.5">Ü.Kodu:</text>
<text x="138.3" y="194.5">Kaplama Şekli:</text>
<text x="138.3" y="198.6">Isıl İşlem:</text>
<text x="6.7" y="206.7">D:\Onedrive\OneDrive - gazi.edu.tr\My_Design\Arsiv\DP70XLD_4ST_OAU\</text>
</g>
</svg>
